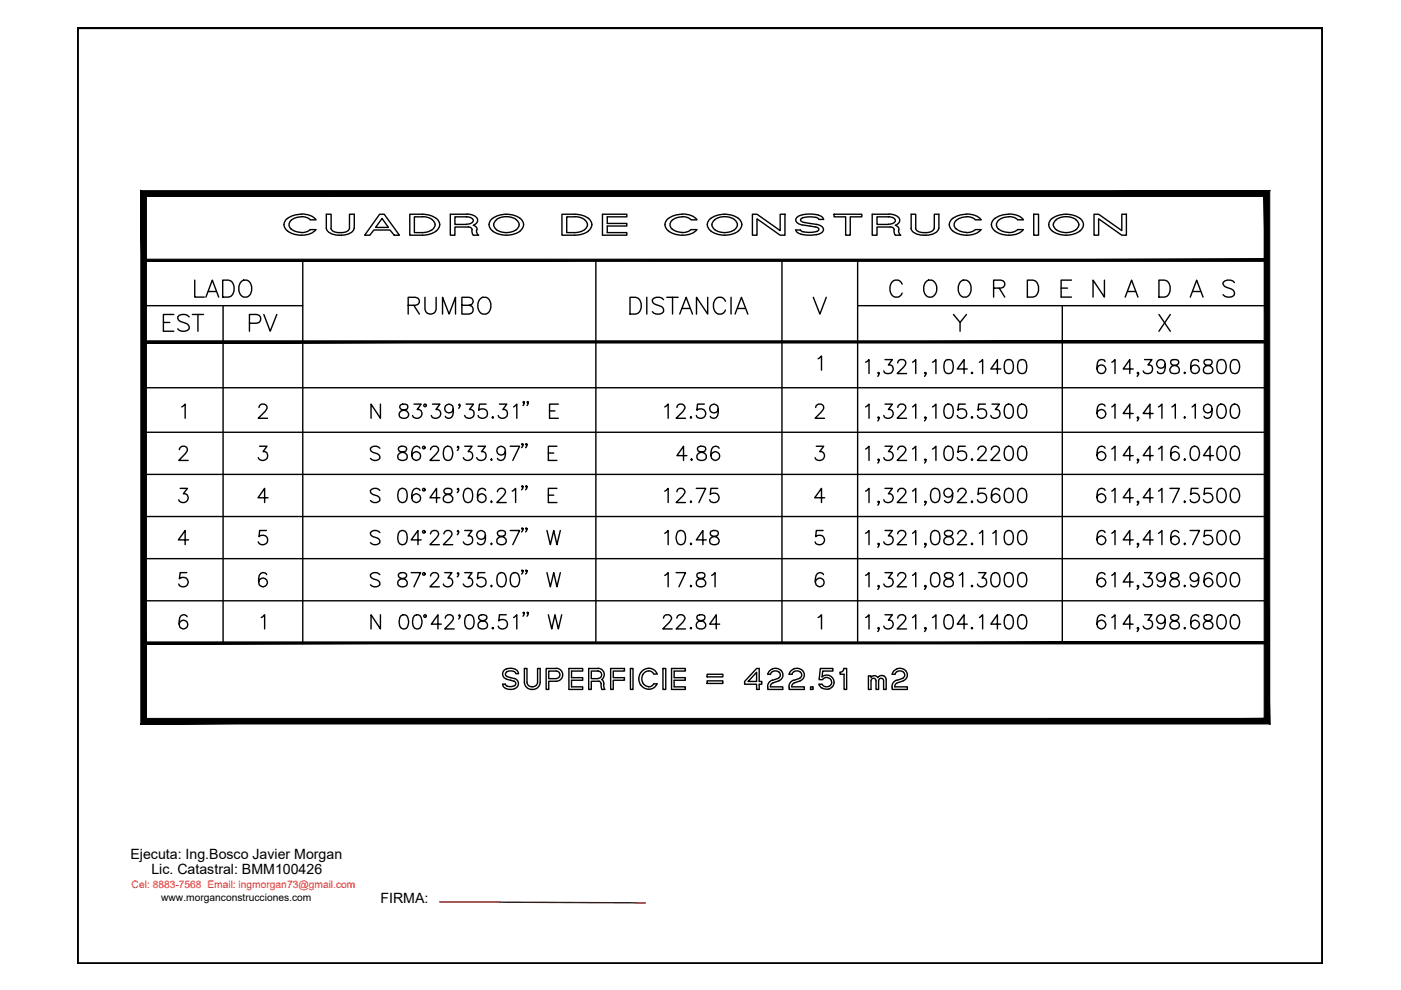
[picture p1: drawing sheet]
<svg xmlns="http://www.w3.org/2000/svg" width="297mm" height="210mm" viewBox="0 0 297 210" stroke-linecap="round" stroke-linejoin="round" font-family="sans-serif">
<!-- layer: 0 -->
<path d="M16.5 5.9h263.8v198.4h-263.8z" fill="none" stroke="#000" stroke-width=".51"/>
<!-- layer: CVL_CUADCON -->
<g fill="#000" stroke="#000" stroke-width=".21">
<path d="M29.9 40.4l1.1 1.3 238.2-1.3zM31 41.7l238.2-1.3-1.2 1.3zM269.2 40.4l-1.2 1.3 1.2 111.8zM268 41.7l1.2 111.8-1.2-1.2zM29.9 153.5h239.3l-1.2-1.2zM29.9 153.5l1.1-1.2h237zM29.9 40.4v113.1l1.1-1.2zM29.9 40.4l1.1 1.3v110.6z"/>
<path d="M30.5 54.9v.5l238.1-.5zM30.5 55.4l238.1-.5v.5z"/>
<path d="M30.5 72.3v.4l238.1-.4zM30.5 72.7l238.1-.4v.4z"/>
<path d="M30.5 136.1v.4l238.1-.4zM30.5 136.5l238.1-.4v.4z"/>
</g>
<!-- layer: CVL_CUADCON_TIT -->
<path d="M172.4 63l1.4 3.6 1.4-3.6M202.2 66.7l1.4 1.7v1.8M204.9 66.7l-1.3 1.7M245.7 66.7l2.4 3.5M248.1 66.7l-2.4 3.5" fill="none" stroke="#000" stroke-width=".3"/>
<!-- layer: CVL_CUADCON_LIN -->
<g fill="none" stroke="#000" stroke-width=".3">
<path d="M64.2 55.2v81.1M126.3 55.2v81.1M165.8 55.2v81.1M181.8 55.2v81.1M30.5 64.8h33.7M47.3 64.8v71.5M181.8 64.8h86.8M225.2 64.8v71.5M30.5 82.2h238.1M30.5 91.7h238.1M30.5 100.6h238.1M30.5 109.5h238.1"/>
<path d="M30.5 118.4h238.1M30.5 127.4h238.1M30.5 136.3h238.1"/>
</g>
<!-- layer: CVL_CUADCON_TX -->
<g fill="none" stroke="#000" stroke-width=".3">
<path d="M173.5 76.1l.7-.6v3M38 95.3v-.1a.93 .93 0 0 1 1.2-.6 .74 .74 0 0 1 .4 1.2l-1.7 1.8h2M38.5 86.3l.8-.6v3M54.9 86.4l.3-.5 .3-.2h.6a.74 .74 0 0 1 .4 1.1l-1.7 1.9h1.9M55 94.6h1.6l-.8 1.2a.96 .96 0 0 1 1 1.1 .96 .96 0 0 1-1.3 .7l-.5-.1-.2-.5M80.5 95a1.32 1.32 0 0 0-2 0 .77 .77 0 0 0 .6 .9l.8 .3a.74 .74 0 0 1 .3 1.3 1.32 1.32 0 0 1-1.7-.3M80.7 85.7v3l-2-3v3M84.6 94.8l-.1 .5a1.88 1.88 0 0 0 1.4 .8 .83 .83 0 0 1 .5 .8 .83 .83 0 0 1-.8 .7 .99 .99 0 0 1-1.3-.6 .92 .92 0 0 1 .9-1.1l.8-.3 .2-.6a1.11 1.11 0 0 0-1.6-.2zM84.9 85.9l-.1 .5a1.67 1.67 0 0 0 1.4 .7 .83 .83 0 0 1 .4 .9 .83 .83 0 0 1-.7 .7 .99 .99 0 0 1-1.3-.6 .92 .92 0 0 1 .9-1.1l.5-.2a.6 .6 0 0 0 .3-.9l-.4-.2zM87.8 85.7h1.5l-.9 1.1a.96 .96 0 0 1 1.1 1.1 .96 .96 0 0 1-1.3 .8l-.6-.3-.1-.3M89 95a.85 .85 0 0 0-1.2-.2 2.11 2.11 0 0 0 0 2.7 .93 .93 0 0 0 1.3-.5 .93 .93 0 0 0-.7-1.3 .93 .93 0 0 0-1.1 .9M91.3 95.3v-.1a.93 .93 0 0 1 1.1-.6 .74 .74 0 0 1 .5 1.2l-1.7 1.8h1.9"/>
<path d="M91.7 85.7h1.6l-.9 1.1a.97 .97 0 0 1 1.1 1.1 .97 .97 0 0 1-1.4 .8l-.4-.2-.2-.4M94.4 94.8a.9 .9 0 0 1 1.4 .4 2.3 2.3 0 0 1-.2 2.3 .94 .94 0 0 1-1.5-.5 2.5 2.5 0 0 1 .3-2.2zM96.1 86.7a.92 .92 0 0 1-1.3 .7 .92 .92 0 0 1-.3-1.4 .92 .92 0 0 1 1.5 .1 2.72 2.72 0 0 1-.3 2.4 .84 .84 0 0 1-1.3-.2M97.1 94.9l-.1-.1 .1-.2a.6 .6 0 0 1-.1 .9M97.4 86l-.1-.1 .1-.2 .2 .4-.3 .5M98.5 94.6h1.6l-.9 1.2a.96 .96 0 0 1 1 1.1 .96 .96 0 0 1-1.3 .7l-.4-.1-.3-.5M98.8 85.7h1.6l-.9 1.1a.96 .96 0 0 1 1 1.1 .96 .96 0 0 1-1.3 .8l-.5-.3-.2-.3M101.4 94.6h1.5l-.8 1.2a.96 .96 0 0 1 1 1.1 .96 .96 0 0 1-1.3 .7l-.4-.1-.3-.5M103.1 85.7h-1.4l-.2 1.3a1.05 1.05 0 0 1 1.6-.1 1.05 1.05 0 0 1-.2 1.6 1.05 1.05 0 0 1-1.5-.4M104.2 97.3l.1 .2-.1 .1-.1-.1zM104.3 88.5l.2-.1 .1 .1-.1 .2zM105.9 85.7h1.6l-.9 1.1a.96 .96 0 0 1 1 1.1 .96 .96 0 0 1-1.3 .8l-.4-.2-.3-.4"/>
<path d="M107.2 95.6a.92 .92 0 0 1-1.3 .8 .92 .92 0 0 1-.3-1.5 .92 .92 0 0 1 1.4 .1 2.72 2.72 0 0 1-.3 2.5 .85 .85 0 0 1-1.2-.3M108.2 94.6h2l-1.5 3M108.9 86.3l.7-.6v3M110.9 94.2l-.2 .2-.1-.2 .1-.1 .2 .1v.3l-.3 .4M111.1 85.3l-.1 .1-.1-.1 .1-.2a.58 .58 0 0 1-.1 .9M111.7 94.2l-.1 .2-.2-.2 .2-.1 .1 .1v.3l-.3 .4M112 85.3l-.1 .1-.2-.1 .2-.2a.58 .58 0 0 1-.2 .9M116.3 96.1h1.1M116.5 87.1h1.2M118.1 94.6h-1.8v3h1.8M118.4 85.7h-1.9v3h1.9M172.9 86.4a.71 .71 0 0 1 .6-.7h.6a.74 .74 0 0 1 .4 1.1l-1.7 1.9h2"/>
<path d="M173.1 94.6h1.5l-.8 1.2a.96 .96 0 0 1 1 1 .96 .96 0 0 1-1.3 .8l-.4-.1-.3-.5M38.2 103.5h1.5l-.8 1.2a.96 .96 0 0 1 1 1.1 .96 .96 0 0 1-1.3 .8l-.6-.3-.1-.3M40 114.5h-2.2l1.5-2v3M56.5 112.5h-1.5l-.1 1.3a1.04 1.04 0 0 1 1.6 0 1.04 1.04 0 0 1-.2 1.6 1.04 1.04 0 0 1-1.5-.5M56.8 105.5h-2.1l1.4-2v3.1M80.5 104a1.32 1.32 0 0 0-2 0 .77 .77 0 0 0 .6 .9l.8 .2a.74 .74 0 0 1 .3 1.3 1.32 1.32 0 0 1-1.7-.3M80.5 112.9a1.32 1.32 0 0 0-2 0 .77 .77 0 0 0 .6 .9l.8 .2a.74 .74 0 0 1 .3 1.3 1.32 1.32 0 0 1-1.7-.2M84.8 103.7a.94 .94 0 0 1 1.4 .4 2.46 2.46 0 0 1-.3 2.3 .94 .94 0 0 1-1.4-.4 2.5 2.5 0 0 1 .3-2.3zM84.8 112.6a.94 .94 0 0 1 1.4 .5 2.46 2.46 0 0 1-.3 2.2 .94 .94 0 0 1-1.4-.4 2.5 2.5 0 0 1 .3-2.3zM89 104a.85 .85 0 0 0-1.2-.3 2.11 2.11 0 0 0 0 2.7 .93 .93 0 0 0 1.3-.5 .93 .93 0 0 0-.7-1.2 .93 .93 0 0 0-1.1 .8M89.3 114.5h-2.1l1.4-2v3M91.3 113.2v-.1a.93 .93 0 0 1 1.1-.6 .74 .74 0 0 1 .5 1.1l-1.7 1.9h1.9"/>
<path d="M93.3 105.5h-2.1l1.4-2v3.1M94.1 113.2v-.1a.93 .93 0 0 1 1.2-.6 .74 .74 0 0 1 .4 1.1l-1.7 1.9h2M94.3 103.7l-.2 .6a1.67 1.67 0 0 0 1.5 .7 .83 .83 0 0 1 .4 .9 .83 .83 0 0 1-.7 .7 .99 .99 0 0 1-1.3-.6 .92 .92 0 0 1 .8-1.1l.6-.2a.6 .6 0 0 0 .3-1l-.4-.2zM97.1 103.8l-.1-.1 .1-.2a.6 .6 0 0 1-.1 .9M97.1 112.8l-.1-.2 .1-.1a.6 .6 0 0 1-.1 .9M98.5 112.5h1.6l-.9 1.1a.96 .96 0 0 1 1 1.1 .96 .96 0 0 1-1.3 .8l-.4-.2-.3-.4M98.7 103.7a.94 .94 0 0 1 1.4 .4 2.46 2.46 0 0 1-.3 2.3 .9 .9 0 0 1-1.4-.4 2.32 2.32 0 0 1 .3-2.3zM102.9 104a.84 .84 0 0 0-1.2-.3 2.77 2.77 0 0 0-.3 2.4 .92 .92 0 0 0 1.4 .2 .92 .92 0 0 0-.3-1.5 .92 .92 0 0 0-1.3 .7M102.9 113.5a.94 .94 0 0 1-1.3 .7 .94 .94 0 0 1-.3-1.4 .94 .94 0 0 1 1.5 .1 2.72 2.72 0 0 1-.3 2.4 .84 .84 0 0 1-1.3-.2M104.2 106.3l.1 .1-.1 .2-.1-.2zM104.2 115.2l.1 .1-.1 .2-.1-.2zM105.5 104.3v-.2a.93 .93 0 0 1 1.1-.6 .74 .74 0 0 1 .4 1.2l-1.7 1.9h2"/>
<path d="M105.6 112.6l-.1 .6a1.67 1.67 0 0 0 1.4 .7 .83 .83 0 0 1 .4 .9 .83 .83 0 0 1-.7 .7 .99 .99 0 0 1-1.3-.6 .92 .92 0 0 1 .9-1.1l.5-.2a.6 .6 0 0 0 .3-1l-.4-.1zM108.2 112.5h2l-1.5 3M108.6 104.1l.7-.6v3.1M110.9 103.1l-.2 .2-.1-.2 .1-.1 .2 .1v.3l-.3 .4M110.9 112.1l-.2 .1-.1-.1 .1-.2 .2 .2v.3l-.3 .4M111.7 103.1l-.1 .2-.2-.2 .2-.1 .1 .1v.3l-.3 .4M111.7 112.1l-.1 .1-.2-.1 .2-.2 .1 .2v.3l-.3 .4M116 112.5l.7 3 .7-3 .7 3 .7-3M116.3 105h1.1M118.1 103.5h-1.8v3.1h1.8M174.5 112.5h-1.4l-.2 1.3a1.05 1.05 0 0 1 1.6-.1 1.05 1.05 0 0 1-.1 1.6 1.05 1.05 0 0 1-1.6-.4M174.9 105.5h-2.2l1.5-2v3.1"/>
<path d="M39.6 121.4h-1.4l-.2 1.3a1.05 1.05 0 0 1 1.6 0 1.05 1.05 0 0 1-.2 1.6 1.05 1.05 0 0 1-1.5-.5M39.7 130.8a.85 .85 0 0 0-1.3-.3 2.77 2.77 0 0 0-.3 2.4 .92 .92 0 0 0 1.5 .2 .92 .92 0 0 0-.3-1.5 .92 .92 0 0 0-1.3 .7M55.4 130.9l.7-.6v3.1M56.5 121.8a.84 .84 0 0 0-1.2-.2 2.77 2.77 0 0 0-.3 2.4 .94 .94 0 0 0 1.5 .1 .94 .94 0 0 0-.3-1.4 .94 .94 0 0 0-1.4 .7M80.5 121.8a1.32 1.32 0 0 0-2 0 .77 .77 0 0 0 .6 .9l.8 .3a.74 .74 0 0 1 .3 1.2 1.32 1.32 0 0 1-1.7-.2M80.7 130.3v3.1l-2-3.1v3.1M84.6 121.6l-.1 .5a1.88 1.88 0 0 0 1.4 .8 .83 .83 0 0 1 .5 .8 .83 .83 0 0 1-.8 .7 .99 .99 0 0 1-1.3-.6 .92 .92 0 0 1 .9-1.1l.8-.3 .2-.6a1.11 1.11 0 0 0-1.6-.2zM85.1 130.5a.9 .9 0 0 1 1.4 .4 2.3 2.3 0 0 1-.3 2.3 .94 .94 0 0 1-1.4-.4 2.5 2.5 0 0 1 .3-2.3zM87.2 121.4h2l-1.4 3M87.9 130.5a.9 .9 0 0 1 1.4 .4 2.3 2.3 0 0 1-.3 2.3 .94 .94 0 0 1-1.4-.4 2.5 2.5 0 0 1 .3-2.3zM91.3 122.1v-.1a.93 .93 0 0 1 1.1-.6 .74 .74 0 0 1 .5 1.2l-1.7 1.8h1.9M93.6 132.3h-2.1l1.4-2v3.1"/>
<path d="M94.3 121.4h1.5l-.8 1.2a.96 .96 0 0 1 1 1 .96 .96 0 0 1-1.3 .8l-.6-.3-.1-.3M94.4 131.1l.1-.5 .5-.3h.6a.74 .74 0 0 1 .4 1.2l-1.7 1.9h2M97.1 121.7l-.1-.1 .1-.2a.6 .6 0 0 1-.1 .9M97.4 130.6l-.1-.1 .1-.2 .2 .5-.3 .4M98.5 121.4h1.6l-.9 1.2a.96 .96 0 0 1 1 1.1 .96 .96 0 0 1-1.3 .7l-.4-.2-.3-.4M98.9 130.5a.94 .94 0 0 1 1.5 .4 2.46 2.46 0 0 1-.3 2.3 .94 .94 0 0 1-1.4-.4 2.5 2.5 0 0 1 .2-2.3zM101.7 130.5l-.2 .6a1.67 1.67 0 0 0 1.4 .7 .83 .83 0 0 1 .5 .9 .83 .83 0 0 1-.8 .7 .99 .99 0 0 1-1.2-.6 .92 .92 0 0 1 .8-1.1l.9-.3 .1-.6a1.11 1.11 0 0 0-1.5-.3zM102.8 121.4h-1.4l-.2 1.3a1.04 1.04 0 0 1 1.6 0 1.04 1.04 0 0 1-.2 1.6 1.04 1.04 0 0 1-1.5-.5M104.1 124.2l.1-.1 .1 .1-.1 .2zM104.3 133.2l.2-.1 .1 .1-.1 .2zM105.8 121.6a.9 .9 0 0 1 1.4 .4 2.3 2.3 0 0 1-.3 2.2 .94 .94 0 0 1-1.4-.4 2.5 2.5 0 0 1 .3-2.2zM107.3 130.3h-1.4l-.1 1.4a1.03 1.03 0 0 1 1.5-.1 1.03 1.03 0 0 1-.2 1.6 1.03 1.03 0 0 1-1.5-.4"/>
<path d="M108.6 121.6a.9 .9 0 0 1 1.4 .4 2.3 2.3 0 0 1-.3 2.2 .94 .94 0 0 1-1.4-.4 2.5 2.5 0 0 1 .3-2.2zM108.9 130.9l.7-.6v3.1M110.9 121l-.2 .2-.1-.2 .1-.1 .2 .1v.3l-.3 .4M111.1 129.9l-.1 .2-.1-.2 .1-.1a.58 .58 0 0 1-.1 .8M111.7 121l-.1 .2-.2-.2 .2-.1 .1 .1v.3l-.3 .4M112 129.9l-.1 .2-.2-.2 .2-.1a.58 .58 0 0 1-.2 .8M116 121.4l.7 3 .7-3 .7 3 .7-3M116.3 130.3l.7 3.1 .7-3.1 .7 3.1 .7-3.1M173.5 130.9l.7-.6v3.1M174.6 121.8a.85 .85 0 0 0-1.3-.2 2.11 2.11 0 0 0 0 2.6 .93 .93 0 0 0 1.4-.4 .93 .93 0 0 0-.7-1.3 .93 .93 0 0 0-1.1 .9"/>
<circle cx="89.9" cy="94.9" r=".28"/>
<circle cx="90.1" cy="86" r=".28"/>
<circle cx="89.9" cy="112.8" r=".28"/>
<circle cx="89.9" cy="103.8" r=".28"/>
<circle cx="89.9" cy="121.7" r=".28"/>
<circle cx="90.1" cy="130.6" r=".28"/>
</g>
<!-- layer: 0 -->
<path d="M93.2 191.2l43.6 .2" fill="none" stroke="#720000" stroke-width=".3"/>
<text font-size="15.4" x="61" y="54">CUADRO DE CONSTRUCCION</text>
<text font-size="10.6" x="104.8" y="148.5">SUPERFICIE = 422.51 m2</text>
<g font-size="7.5">
<text x="33.9" y="71.6">EST</text>
<text x="51.9" y="71.6">PV</text>
</g>
<g font-size="7.1">
<text x="40.6" y="64.2">LADO</text>
<text x="187.7" y="64.2">C O O R D E N A D A S</text>
<text x="85.7" y="67.7">RUMBO</text>
<text x="132.6" y="67.7">DISTANCIA</text>
<text x="182.7" y="81.1">1,321,104.1400</text>
<text x="231.8" y="81.1">614,398.6800</text>
<text x="182.7" y="90.3">1,321,105.5300</text>
<text x="231.8" y="90.3">614,411.1900</text>
<text x="182.7" y="99.5">1,321,105.2200</text>
<text x="231.8" y="99.5">614,416.0400</text>
<text x="182.7" y="108.3">1,321,092.5600</text>
<text x="231.8" y="108.3">614,417.5500</text>
<text x="182.7" y="117.1">1,321,082.1100</text>
<text x="231.8" y="117.1">614,416.7500</text>
<text x="182.7" y="126.3">1,321,081.3000</text>
<text x="231.8" y="126.3">614,398.9600</text>
<text x="182.7" y="135.1">1,321,104.1400</text>
<text x="231.8" y="135.1">614,398.6800</text>
</g>
<g font-size="6.6">
<text x="140.1" y="90">12.59</text>
<text x="140.1" y="108">12.75</text>
<text x="140.1" y="116.8">10.48</text>
</g>
<g font-size="6.2">
<text x="142.5" y="98.8">4.86</text>
<text x="140.1" y="125.6">17.81</text>
<text x="139.7" y="134.4">22.84</text>
</g>
<g font-size="3">
<text x="27.7" y="182.1">Ejecuta: Ing.Bosco Javier Morgan</text>
<text x="32.1" y="185.2">Lic. Catastral: BMM100426</text>
<text x="80.7" y="191.5">FIRMA:</text>
</g>
<text font-size="2.2" fill="#f00" x="27.9" y="188.3">Cel: 8883-7568 Email: ingmorgan73@gmail.com</text>
<text font-size="2.2" x="34.2" y="191.1">www.morganconstrucciones.com</text>
</svg>
